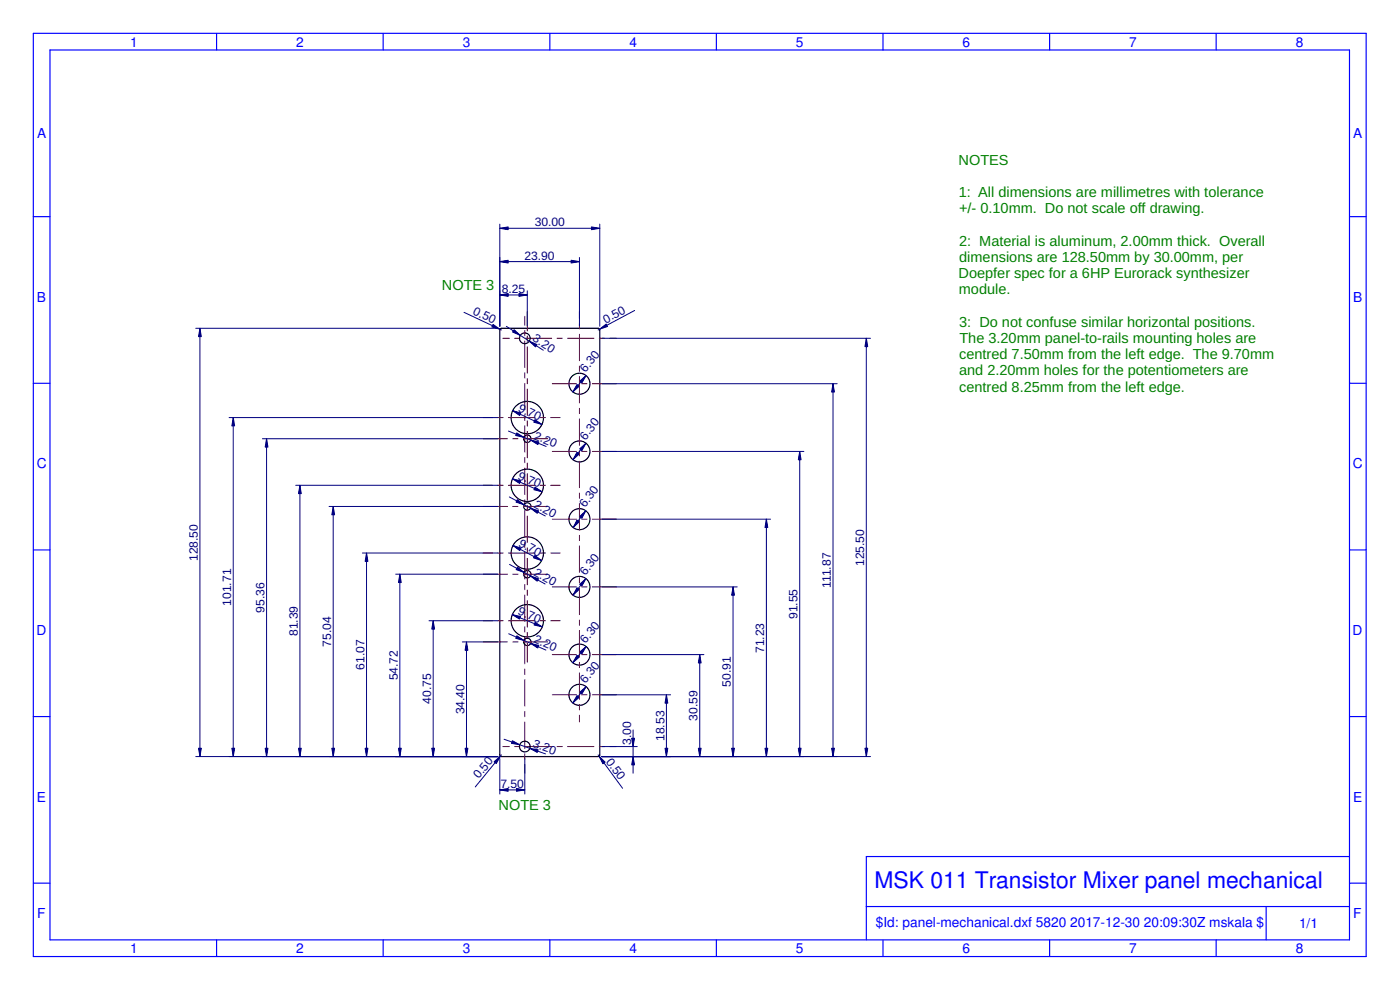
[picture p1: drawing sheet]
<svg xmlns="http://www.w3.org/2000/svg" width="420mm" height="297mm" viewBox="0 0 420 297" stroke-linecap="round" stroke-linejoin="round" font-family="sans-serif">
<g fill="none" stroke="#00f" stroke-width=".35">
<path d="M10 10h400v277h-400zM15 15h390v267h-390zM65 10v5M115 10v5M165 10v5M215 10v5M265 10v5M315 10v5M365 10v5M10 65h5M405 65h5M10 115h5"/>
<path d="M405 115h5M10 165h5M405 165h5M10 215h5M405 215h5M405 257h-145v25M10 265h5M260 272h145M380 272v10M405 265h5M65 282v5M115 282v5"/>
<path d="M165 282v5M215 282v5M265 282v5M315 282v5M365 282v5"/>
</g>
<g fill="none" stroke="#000" stroke-width=".35">
<path d="M150.2 98.6l29.3-.1 .5 .4v127.6l-.4 .5h-29.1l-.5-.4v-127.6z"/>
<circle cx="157.5" cy="101.5" r="1.6"/>
<circle cx="173.9" cy="115.1" r="3.1"/>
<circle cx="158.2" cy="131.6" r="1.1"/>
<circle cx="158.2" cy="125.3" r="4.9"/>
<circle cx="173.9" cy="135.5" r="3.1"/>
<circle cx="158.2" cy="145.6" r="4.9"/>
<circle cx="158.2" cy="152" r="1.1"/>
<circle cx="173.9" cy="155.8" r="3.1"/>
<circle cx="158.2" cy="165.9" r="4.9"/>
<circle cx="158.2" cy="172.3" r="1.1"/>
<circle cx="173.9" cy="176.1" r="3.1"/>
<circle cx="158.2" cy="192.6" r="1.1"/>
<circle cx="158.2" cy="186.3" r="4.9"/>
<circle cx="173.9" cy="196.4" r="3.1"/>
<circle cx="173.9" cy="208.5" r="3.1"/>
<circle cx="157.5" cy="224" r="1.6"/>
</g>
<g fill="none" stroke="#800000" stroke-width=".3">
<path d="M157.5 94.9v2.7M157.5 99.2v1.5M158.2 93.5v5.8M173.9 93.5v2M173.9 97.1v1.6M150.9 101.5h2M154.5 101.5h1.5M157.5 102.3v8M157.5 111.9v1.5M157.5 115v8M157.6 101.5h8M158.2 100.9v1.5"/>
<path d="M158.2 104v8M158.2 113.6v1.5M158.2 116.7v8M165.7 115.1h7.3M167.2 101.5h1.5M170.3 101.5h8M173.9 100.3v7.9M173.9 109.8v1.6M173.9 113v7.9M174.6 115.1h1.6M177.8 115.1h7.2M179.9 101.5h1.5"/>
<path d="M183 101.5h2M145 125.3h2.8M145 131.6h7.3M149.4 125.3h1.6M152.6 125.3h7.9M153.9 131.6h1.6M157.1 131.6h7.2M157.5 124.6v1.5M157.5 127.7v8M157.5 137.3v1.5M158.2 126.3v1.5M158.2 129.4v8"/>
<path d="M158.2 139v1.5M162.1 125.3h1.6M165.3 125.3h2.8M165.7 135.5h7.3M173.9 122.5v1.6M173.9 125.7v7.9M173.9 135.2v1.6M173.9 138.4v7.9M174.6 135.5h1.6M177.8 135.5h7.2M145 145.6h2.8M145 152h7.3"/>
<path d="M149.4 145.6h1.6M152.6 145.6h7.9M153.9 152h1.6M157.1 152h7.2M157.5 140.4v8M157.5 150v1.5M157.5 153.1v8M158.2 142.1v8M158.2 151.7v1.5M158.2 154.8v8M162.1 145.6h1.6M165.3 145.6h2.8"/>
<path d="M165.7 155.8h7.3M173.9 147.9v1.6M173.9 151.1v7.9M174.6 155.8h1.6M177.8 155.8h7.2M145 165.9h2.8M145 172.3h7.3M149.4 165.9h1.6M152.6 165.9h7.9M153.9 172.3h1.6M157.1 172.3h7.2M157.5 162.7v1.5"/>
<path d="M157.5 165.8v8M157.5 175.4v1.5M157.5 178.5v8M158.2 164.4v1.5M158.2 167.5v8M158.2 177.1v1.5M162.1 165.9h1.6M165.3 165.9h2.8M165.7 176.1h7.3M173.9 160.6v1.6M173.9 163.8v7.9M173.9 173.3v1.6"/>
<path d="M173.9 176.5v7.9M174.6 176.1h1.6M177.8 176.1h7.2M145 186.3h2.8M145 192.6h7.3M149.4 186.3h1.6M152.6 186.3h7.9M153.9 192.6h1.6M157.1 192.6h7.2M157.5 188.1v1.5M157.5 191.2v8M158.2 180.2v8"/>
<path d="M158.2 189.8v1.5M158.2 192.9v5.8M162.1 186.3h1.6M165.3 186.3h2.8M165.7 196.4h7.3M173.9 186v1.6M173.9 189.2v7.9M173.9 198.7v1.6M174.6 196.4h1.6M177.8 196.4h7.2M157.5 200.8v1.5M157.5 203.9v8"/>
<path d="M157.5 213.5v1.5M157.5 216.6v8M165.7 208.5h7.3M173.9 201.9v7.9M173.9 211.4v1.6M173.9 214.6v2M174.6 208.5h1.6M177.8 208.5h7.2M150.9 224h2M154.5 224h1.5M157.5 226.2v1.5M157.5 229.3v2.7"/>
<path d="M157.6 224h8M167.2 224h1.5M170.3 224h8M179.9 224h1.5M183 224h2"/>
</g>
<path d="M150 87.3v10.6M150 88.5h8.2M158.2 87.3v10.6" fill="none" stroke="#000080" stroke-width=".3"/>
<path d="M150 88.5l2.5-.4v.8z" fill="#000080"/>
<path d="M150 88.5l2.5-.4v.8z" fill="#000080" stroke="#000080" stroke-width=".3"/>
<path d="M155.7 88.1l2.5 .4-2.5 .4z" fill="#000080"/>
<path d="M155.7 88.1l2.5 .4-2.5 .4z" fill="#000080" stroke="#000080" stroke-width=".3"/>
<path d="M150 77.3v20.6M150 78.5h23.9M173.9 77.3v20.6" fill="none" stroke="#000080" stroke-width=".3"/>
<path d="M150 78.5l2.5-.4v.8z" fill="#000080"/>
<path d="M150 78.5l2.5-.4v.8z" fill="#000080" stroke="#000080" stroke-width=".3"/>
<path d="M171.4 78.1l2.5 .4-2.5 .4z" fill="#000080"/>
<path d="M171.4 78.1l2.5 .4-2.5 .4z" fill="#000080" stroke="#000080" stroke-width=".3"/>
<path d="M150 67.3v30.6M150 68.5h30M180 67.3v30.6" fill="none" stroke="#000080" stroke-width=".3"/>
<path d="M150 68.5l2.5-.4v.8z" fill="#000080"/>
<path d="M150 68.5l2.5-.4v.8z" fill="#000080" stroke="#000080" stroke-width=".3"/>
<path d="M177.5 68.1l2.5 .4-2.5 .4z" fill="#000080"/>
<path d="M177.5 68.1l2.5 .4-2.5 .4z" fill="#000080" stroke="#000080" stroke-width=".3"/>
<path d="M150 227.6v10.7M150 237h7.5M157.5 227.6v10.7" fill="none" stroke="#000080" stroke-width=".3"/>
<path d="M155 236.6l2.5 .4-2.5 .4z" fill="#000080"/>
<path d="M155 236.6l2.5 .4-2.5 .4z" fill="#000080" stroke="#000080" stroke-width=".3"/>
<path d="M150 237l2.5-.4v.8z" fill="#000080"/>
<path d="M150 237l2.5-.4v.8z" fill="#000080" stroke="#000080" stroke-width=".3"/>
<path d="M128.7 186.3h20.7M130 186.3v40.7M128.7 227h20.7" fill="none" stroke="#000080" stroke-width=".3"/>
<path d="M129.6 224.5h.8l-.4 2.5z" fill="#000080"/>
<path d="M129.6 224.5h.8l-.4 2.5z" fill="#000080" stroke="#000080" stroke-width=".3"/>
<path d="M130 186.3l.4 2.5h-.8z" fill="#000080"/>
<path d="M130 186.3l.4 2.5h-.8z" fill="#000080" stroke="#000080" stroke-width=".3"/>
<path d="M138.7 192.6h10.7M140 192.6v34.4M138.7 227h10.7" fill="none" stroke="#000080" stroke-width=".3"/>
<path d="M139.6 224.5h.8l-.4 2.5z" fill="#000080"/>
<path d="M139.6 224.5h.8l-.4 2.5z" fill="#000080" stroke="#000080" stroke-width=".3"/>
<path d="M140 192.6l.4 2.5h-.8z" fill="#000080"/>
<path d="M140 192.6l.4 2.5h-.8z" fill="#000080" stroke="#000080" stroke-width=".3"/>
<path d="M118.7 172.3h30.7M120 172.3v54.7M118.7 227h30.7" fill="none" stroke="#000080" stroke-width=".3"/>
<path d="M119.6 224.5h.8l-.4 2.5z" fill="#000080"/>
<path d="M119.6 224.5h.8l-.4 2.5z" fill="#000080" stroke="#000080" stroke-width=".3"/>
<path d="M120 172.3l.4 2.5h-.8z" fill="#000080"/>
<path d="M120 172.3l.4 2.5h-.8z" fill="#000080" stroke="#000080" stroke-width=".3"/>
<path d="M108.7 165.9h40.7M110 165.9v61.1M108.7 227h40.7" fill="none" stroke="#000080" stroke-width=".3"/>
<path d="M109.6 224.5h.8l-.4 2.5z" fill="#000080"/>
<path d="M109.6 224.5h.8l-.4 2.5z" fill="#000080" stroke="#000080" stroke-width=".3"/>
<path d="M110 165.9l.4 2.5h-.8z" fill="#000080"/>
<path d="M110 165.9l.4 2.5h-.8z" fill="#000080" stroke="#000080" stroke-width=".3"/>
<path d="M98.7 152h50.7M100 152v75M98.7 227h50.7" fill="none" stroke="#000080" stroke-width=".3"/>
<path d="M99.6 224.5h.8l-.4 2.5z" fill="#000080"/>
<path d="M99.6 224.5h.8l-.4 2.5z" fill="#000080" stroke="#000080" stroke-width=".3"/>
<path d="M100 152l.4 2.5h-.8z" fill="#000080"/>
<path d="M100 152l.4 2.5h-.8z" fill="#000080" stroke="#000080" stroke-width=".3"/>
<path d="M88.7 145.6h60.7M90 145.6v81.4M88.7 227h60.7" fill="none" stroke="#000080" stroke-width=".3"/>
<path d="M89.6 224.5h.8l-.4 2.5z" fill="#000080"/>
<path d="M89.6 224.5h.8l-.4 2.5z" fill="#000080" stroke="#000080" stroke-width=".3"/>
<path d="M90 145.6l.4 2.5h-.8z" fill="#000080"/>
<path d="M90 145.6l.4 2.5h-.8z" fill="#000080" stroke="#000080" stroke-width=".3"/>
<path d="M78.7 131.6h70.7M80 131.6v95.4M78.7 227h70.7" fill="none" stroke="#000080" stroke-width=".3"/>
<path d="M79.6 224.5h.8l-.4 2.5z" fill="#000080"/>
<path d="M79.6 224.5h.8l-.4 2.5z" fill="#000080" stroke="#000080" stroke-width=".3"/>
<path d="M80 131.6l.4 2.5h-.8z" fill="#000080"/>
<path d="M80 131.6l.4 2.5h-.8z" fill="#000080" stroke="#000080" stroke-width=".3"/>
<path d="M68.7 125.3h80.7M70 125.3v101.7M68.7 227h80.7" fill="none" stroke="#000080" stroke-width=".3"/>
<path d="M69.6 224.5h.8l-.4 2.5z" fill="#000080"/>
<path d="M69.6 224.5h.8l-.4 2.5z" fill="#000080" stroke="#000080" stroke-width=".3"/>
<path d="M70 125.3l.4 2.5h-.8z" fill="#000080"/>
<path d="M70 125.3l.4 2.5h-.8z" fill="#000080" stroke="#000080" stroke-width=".3"/>
<path d="M58.7 98.5h90.7M60 98.5v128.5M58.7 227h90.7" fill="none" stroke="#000080" stroke-width=".3"/>
<path d="M59.6 224.5h.8l-.4 2.5z" fill="#000080"/>
<path d="M59.6 224.5h.8l-.4 2.5z" fill="#000080" stroke="#000080" stroke-width=".3"/>
<path d="M60 98.5l.4 2.5h-.8z" fill="#000080"/>
<path d="M60 98.5l.4 2.5h-.8z" fill="#000080" stroke="#000080" stroke-width=".3"/>
<path d="M190 219v13M180.6 224h10.6M180.6 227h10.6" fill="none" stroke="#000080" stroke-width=".3"/>
<path d="M189.6 221.5h.8l-.4 2.5z" fill="#000080"/>
<path d="M189.6 221.5h.8l-.4 2.5z" fill="#000080" stroke="#000080" stroke-width=".3"/>
<path d="M190 227l.4 2.5h-.8z" fill="#000080"/>
<path d="M190 227l.4 2.5h-.8z" fill="#000080" stroke="#000080" stroke-width=".3"/>
<path d="M180.6 208.5h20.6M200 208.5v18.5M180.6 227h20.6" fill="none" stroke="#000080" stroke-width=".3"/>
<path d="M200 208.5l.4 2.5h-.8z" fill="#000080"/>
<path d="M200 208.5l.4 2.5h-.8z" fill="#000080" stroke="#000080" stroke-width=".3"/>
<path d="M199.6 224.5h.8l-.4 2.5z" fill="#000080"/>
<path d="M199.6 224.5h.8l-.4 2.5z" fill="#000080" stroke="#000080" stroke-width=".3"/>
<path d="M180.6 196.4h30.6M210 196.4v30.6M180.6 227h30.6" fill="none" stroke="#000080" stroke-width=".3"/>
<path d="M210 196.4l.4 2.5h-.8z" fill="#000080"/>
<path d="M210 196.4l.4 2.5h-.8z" fill="#000080" stroke="#000080" stroke-width=".3"/>
<path d="M209.6 224.5h.8l-.4 2.5z" fill="#000080"/>
<path d="M209.6 224.5h.8l-.4 2.5z" fill="#000080" stroke="#000080" stroke-width=".3"/>
<path d="M180.6 176.1h40.6M220 176.1v50.9M180.6 227h40.6" fill="none" stroke="#000080" stroke-width=".3"/>
<path d="M220 176.1l.4 2.5h-.8z" fill="#000080"/>
<path d="M220 176.1l.4 2.5h-.8z" fill="#000080" stroke="#000080" stroke-width=".3"/>
<path d="M219.6 224.5h.8l-.4 2.5z" fill="#000080"/>
<path d="M219.6 224.5h.8l-.4 2.5z" fill="#000080" stroke="#000080" stroke-width=".3"/>
<path d="M180.6 155.8h50.6M230 155.8v71.2M180.6 227h50.6" fill="none" stroke="#000080" stroke-width=".3"/>
<path d="M230 155.8l.4 2.5h-.8z" fill="#000080"/>
<path d="M230 155.8l.4 2.5h-.8z" fill="#000080" stroke="#000080" stroke-width=".3"/>
<path d="M229.6 224.5h.8l-.4 2.5z" fill="#000080"/>
<path d="M229.6 224.5h.8l-.4 2.5z" fill="#000080" stroke="#000080" stroke-width=".3"/>
<path d="M180.6 135.5h60.6M240 135.5v91.5M180.6 227h60.6" fill="none" stroke="#000080" stroke-width=".3"/>
<path d="M240 135.4l.4 2.5h-.8z" fill="#000080"/>
<path d="M240 135.5l.4 2.5h-.8z" fill="#000080" stroke="#000080" stroke-width=".3"/>
<path d="M239.6 224.5h.8l-.4 2.5z" fill="#000080"/>
<path d="M239.6 224.5h.8l-.4 2.5z" fill="#000080" stroke="#000080" stroke-width=".3"/>
<path d="M180.6 115.1h70.6M250 115.1v111.9M180.6 227h70.6" fill="none" stroke="#000080" stroke-width=".3"/>
<path d="M250 115.1l.4 2.5h-.8z" fill="#000080"/>
<path d="M250 115.1l.4 2.5h-.8z" fill="#000080" stroke="#000080" stroke-width=".3"/>
<path d="M249.6 224.5h.8l-.4 2.5z" fill="#000080"/>
<path d="M249.6 224.5h.8l-.4 2.5z" fill="#000080" stroke="#000080" stroke-width=".3"/>
<path d="M180.6 101.5h80.6M260 101.5v125.5M180.6 227h80.6" fill="none" stroke="#000080" stroke-width=".3"/>
<path d="M260 101.5l.4 2.5h-.8z" fill="#000080"/>
<path d="M260 101.5l.4 2.5h-.8z" fill="#000080" stroke="#000080" stroke-width=".3"/>
<path d="M259.6 224.5h.8l-.4 2.5z" fill="#000080"/>
<path d="M259.6 224.5h.8l-.4 2.5z" fill="#000080" stroke="#000080" stroke-width=".3"/>
<path d="M139.3 93.7l11.2 5.3" fill="none" stroke="#000080" stroke-width=".3"/>
<path d="M148 97.3l2 1.5-2.4-.7z" fill="#000080"/>
<path d="M148 97.3l2 1.5-2.4-.7z" fill="#000080" stroke="#000080" stroke-width=".3"/>
<path d="M190.5 93.2l-11 5.8" fill="none" stroke="#000080" stroke-width=".3"/>
<path d="M179.9 98.8l2.1-1.6 .3 .8z" fill="#000080"/>
<path d="M179.9 98.8l2.1-1.6 .3 .8z" fill="#000080" stroke="#000080" stroke-width=".3"/>
<path d="M150.5 226.5l-7.9 9.6" fill="none" stroke="#000080" stroke-width=".3"/>
<path d="M148.3 228.6l1.9-1.7-1.3 2.2z" fill="#000080"/>
<path d="M148.3 228.6l1.9-1.7-1.3 2.2z" fill="#000080" stroke="#000080" stroke-width=".3"/>
<path d="M179.5 226.5l7.3 10" fill="none" stroke="#000080" stroke-width=".3"/>
<path d="M179.8 226.9l1.8 1.8-.7 .5z" fill="#000080"/>
<path d="M179.8 226.9l1.8 1.8-.7 .5z" fill="#000080" stroke="#000080" stroke-width=".3"/>
<path d="M152 97.9l11 7.2" fill="none" stroke="#000080" stroke-width=".3"/>
<path d="M154.3 98.9l1.9 1.7-2.4-1z" fill="#000080"/>
<path d="M154.3 98.9l1.9 1.7-2.4-1z" fill="#000080" stroke="#000080" stroke-width=".3"/>
<path d="M158.8 102.4l2.4 1-.5 .7z" fill="#000080"/>
<path d="M158.8 102.4l2.4 1-.5 .7z" fill="#000080" stroke="#000080" stroke-width=".3"/>
<path d="M153.9 123.2l8.7 4.2" fill="none" stroke="#000080" stroke-width=".3"/>
<path d="M153.9 123.2l2.4 .7-.4 .8z" fill="#000080"/>
<path d="M153.9 123.2l2.4 .7-.4 .8z" fill="#000080" stroke="#000080" stroke-width=".3"/>
<path d="M160.6 125.9l2 1.5-2.4-.7z" fill="#000080"/>
<path d="M160.6 125.9l2 1.5-2.4-.7z" fill="#000080" stroke="#000080" stroke-width=".3"/>
<path d="M175.9 112.7l-4 4.9" fill="none" stroke="#000080" stroke-width=".3"/>
<path d="M173.2 115.4l.6 .5-1.9 1.7z" fill="#000080"/>
<path d="M173.2 115.4l.6 .5-1.9 1.7z" fill="#000080" stroke="#000080" stroke-width=".3"/>
<path d="M174 114.4l1.9-1.7-1.3 2.2z" fill="#000080"/>
<path d="M174 114.4l1.9-1.7-1.3 2.2z" fill="#000080" stroke="#000080" stroke-width=".3"/>
<path d="M175.9 133l-4 4.9" fill="none" stroke="#000080" stroke-width=".3"/>
<path d="M173.2 135.7l.6 .5-1.9 1.7z" fill="#000080"/>
<path d="M173.2 135.7l.6 .5-1.9 1.7z" fill="#000080" stroke="#000080" stroke-width=".3"/>
<path d="M174 134.7l1.9-1.7-1.3 2.2z" fill="#000080"/>
<path d="M174 134.7l1.9-1.7-1.3 2.2z" fill="#000080" stroke="#000080" stroke-width=".3"/>
<path d="M152.6 129.3l11.3 4.6" fill="none" stroke="#000080" stroke-width=".3"/>
<path d="M155.1 129.9l2.1 1.3-2.4-.5z" fill="#000080"/>
<path d="M155.1 129.9l2.1 1.3-2.4-.5z" fill="#000080" stroke="#000080" stroke-width=".3"/>
<path d="M159.3 132.1l2.4 .5-.3 .8z" fill="#000080"/>
<path d="M159.3 132.1l2.4 .5-.3 .8z" fill="#000080" stroke="#000080" stroke-width=".3"/>
<path d="M153.8 143.7l8.9 3.9" fill="none" stroke="#000080" stroke-width=".3"/>
<path d="M153.8 143.7l2.5 .6-.4 .7z" fill="#000080"/>
<path d="M153.8 143.7l2.5 .6-.4 .7z" fill="#000080" stroke="#000080" stroke-width=".3"/>
<path d="M160.6 146.2l2.1 1.4-2.5-.7z" fill="#000080"/>
<path d="M160.6 146.2l2.1 1.4-2.5-.7z" fill="#000080" stroke="#000080" stroke-width=".3"/>
<path d="M152.9 149.1l10.7 5.7" fill="none" stroke="#000080" stroke-width=".3"/>
<path d="M155.3 149.9l2 1.5-2.4-.8z" fill="#000080"/>
<path d="M155.3 149.9l2 1.5-2.4-.8z" fill="#000080" stroke="#000080" stroke-width=".3"/>
<path d="M159.2 152.5l2.4 .8-.4 .7z" fill="#000080"/>
<path d="M159.2 152.5l2.4 .8-.4 .7z" fill="#000080" stroke="#000080" stroke-width=".3"/>
<path d="M175.8 153.3l-3.8 5" fill="none" stroke="#000080" stroke-width=".3"/>
<path d="M173.2 156l.6 .5-1.8 1.8z" fill="#000080"/>
<path d="M173.2 156l.6 .5-1.8 1.8z" fill="#000080" stroke="#000080" stroke-width=".3"/>
<path d="M174 155l1.8-1.7-1.2 2.2z" fill="#000080"/>
<path d="M174 155l1.8-1.7-1.2 2.2z" fill="#000080" stroke="#000080" stroke-width=".3"/>
<path d="M154 163.7l8.5 4.5" fill="none" stroke="#000080" stroke-width=".3"/>
<path d="M154 163.7l2.4 .8-.4 .7z" fill="#000080"/>
<path d="M154 163.7l2.4 .8-.4 .7z" fill="#000080" stroke="#000080" stroke-width=".3"/>
<path d="M160.5 166.7l2 1.5-2.4-.8z" fill="#000080"/>
<path d="M160.5 166.7l2 1.5-2.4-.8z" fill="#000080" stroke="#000080" stroke-width=".3"/>
<path d="M152.9 169.3l10.7 5.9" fill="none" stroke="#000080" stroke-width=".3"/>
<path d="M155.3 170.2l2 1.5-2.4-.8z" fill="#000080"/>
<path d="M155.3 170.2l2 1.5-2.4-.8z" fill="#000080" stroke="#000080" stroke-width=".3"/>
<path d="M159.2 172.8l2.4 .9-.4 .7z" fill="#000080"/>
<path d="M159.2 172.8l2.4 .9-.4 .7z" fill="#000080" stroke="#000080" stroke-width=".3"/>
<path d="M175.8 173.6l-3.8 5" fill="none" stroke="#000080" stroke-width=".3"/>
<path d="M173.2 176.3l.6 .6-1.8 1.7z" fill="#000080"/>
<path d="M173.2 176.3l.6 .6-1.8 1.7z" fill="#000080" stroke="#000080" stroke-width=".3"/>
<path d="M174 175.3l1.8-1.7-1.2 2.2z" fill="#000080"/>
<path d="M174 175.3l1.8-1.7-1.2 2.2z" fill="#000080" stroke="#000080" stroke-width=".3"/>
<path d="M153.8 184.4l8.9 3.7" fill="none" stroke="#000080" stroke-width=".3"/>
<path d="M153.8 184.4l2.4 .6-.3 .7z" fill="#000080"/>
<path d="M153.8 184.4l2.4 .6-.3 .7z" fill="#000080" stroke="#000080" stroke-width=".3"/>
<path d="M160.6 186.8l2.1 1.3-2.4-.6z" fill="#000080"/>
<path d="M160.6 186.8l2.1 1.3-2.4-.6z" fill="#000080" stroke="#000080" stroke-width=".3"/>
<path d="M152.7 190.1l11.1 5" fill="none" stroke="#000080" stroke-width=".3"/>
<path d="M155.1 190.8l2.1 1.4-2.4-.7z" fill="#000080"/>
<path d="M155.1 190.8l2.1 1.4-2.4-.7z" fill="#000080" stroke="#000080" stroke-width=".3"/>
<path d="M159.3 193l2.4 .7-.3 .7z" fill="#000080"/>
<path d="M159.3 193l2.4 .7-.3 .7z" fill="#000080" stroke="#000080" stroke-width=".3"/>
<path d="M175.9 194l-4 4.8" fill="none" stroke="#000080" stroke-width=".3"/>
<path d="M173.2 196.6l.6 .6-1.9 1.6z" fill="#000080"/>
<path d="M173.2 196.6l.6 .6-1.9 1.6z" fill="#000080" stroke="#000080" stroke-width=".3"/>
<path d="M174 195.6l1.9-1.6-1.3 2.2z" fill="#000080"/>
<path d="M174 195.6l1.9-1.6-1.3 2.2z" fill="#000080" stroke="#000080" stroke-width=".3"/>
<path d="M175.9 206l-4 4.9" fill="none" stroke="#000080" stroke-width=".3"/>
<path d="M173.2 208.7l.6 .5-1.9 1.7z" fill="#000080"/>
<path d="M173.2 208.7l.6 .5-1.9 1.7z" fill="#000080" stroke="#000080" stroke-width=".3"/>
<path d="M174 207.7l1.9-1.7-1.3 2.2z" fill="#000080"/>
<path d="M174 207.7l1.9-1.7-1.3 2.2z" fill="#000080" stroke="#000080" stroke-width=".3"/>
<path d="M151.3 221.8l12.4 4.4" fill="none" stroke="#000080" stroke-width=".3"/>
<path d="M153.8 222.2l2.2 1.3-2.5-.5z" fill="#000080"/>
<path d="M153.8 222.2l2.2 1.3-2.5-.5z" fill="#000080" stroke="#000080" stroke-width=".3"/>
<path d="M159 224.5l2.5 .5-.3 .8z" fill="#000080"/>
<path d="M159 224.5l2.5 .5-.3 .8z" fill="#000080" stroke="#000080" stroke-width=".3"/>
<text font-size="6.9" fill="#00f" x="262.5" y="266.3">MSK 011 Transistor Mixer panel mechanical</text>
<g font-size="4.4" fill="#008000">
<text x="287.7" y="49.4">NOTES</text>
<text x="287.7" y="59.1">1: All dimensions are millimetres with tolerance</text>
<text x="287.8" y="64">+/- 0.10mm. Do not scale off drawing.</text>
<text x="287.8" y="73.7">2: Material is aluminum, 2.00mm thick. Overall</text>
<text x="287.7" y="83.5">Doepfer spec for a 6HP Eurorack synthesizer</text>
<text x="287.9" y="78.6">dimensions are 128.50mm by 30.00mm, per</text>
<text x="132.6" y="87">NOTE 3</text>
<text x="287.8" y="88.3">module.</text>
<text x="287.9" y="98">3: Do not confuse similar horizontal positions.</text>
<text x="287.9" y="107.8">centred 7.50mm from the left edge. The 9.70mm</text>
<text x="288" y="102.9">The 3.20mm panel-to-rails mounting holes are</text>
<text x="287.9" y="112.6">and 2.20mm holes for the potentiometers are</text>
<text x="287.9" y="117.5">centred 8.25mm from the left edge.</text>
<text x="149.6" y="243">NOTE 3</text>
</g>
<g font-size="4.1" fill="#00f">
<text x="39.1" y="14">1</text>
<text x="88.9" y="14">2</text>
<text x="138.9" y="14">3</text>
<text x="188.9" y="14">4</text>
<text x="238.9" y="14">5</text>
<text x="288.9" y="14">6</text>
<text x="338.8" y="14">7</text>
<text x="388.9" y="14">8</text>
<text x="11.1" y="41.5">A</text>
<text x="406.1" y="41.5">A</text>
<text x="11.1" y="90.5">B</text>
<text x="406.1" y="90.5">B</text>
<text x="11" y="140.5">C</text>
<text x="406" y="140.5">C</text>
<text x="10.9" y="190.5">D</text>
<text x="405.9" y="190.5">D</text>
<text x="11.1" y="240.5">E</text>
<text x="406.1" y="240.5">E</text>
<text x="11.1" y="275.5">F</text>
<text x="406.1" y="275.5">F</text>
<text x="262.9" y="278.1">$Id: panel-mechanical.dxf 5820</text>
<text x="321.2" y="278.1">2017-12-30</text>
<text x="343.3" y="278.1">20:09:30Z mskala $</text>
<text x="389.9" y="278.5">1/1</text>
<text x="39.1" y="286">1</text>
<text x="88.9" y="286">2</text>
<text x="138.9" y="286">3</text>
<text x="188.9" y="286">4</text>
<text x="238.9" y="286">5</text>
<text x="288.9" y="286">6</text>
<text x="338.8" y="286">7</text>
<text x="388.9" y="286">8</text>
</g>
<g font-size="3.6" fill="#000080">
<text x="160.5" y="67.9">30.00</text>
<text x="157.4" y="77.9">23.90</text>
<text x="150.6" y="87.9">8.25</text>
<text x="141.7" y="94.2" transform="rotate(25 141.7 94.2)">0.50</text>
<text x="181.8" y="97.1" transform="rotate(-28 181.8 97.1)">0.50</text>
<text x="159.6" y="102.1" transform="rotate(33 159.6 102.1)">3.20</text>
<text x="175.7" y="111.9" transform="rotate(-51 175.7 111.9)">6.30</text>
<text x="155.3" y="123.2" transform="rotate(25 155.3 123.2)">9.70</text>
<text x="160" y="131.7" transform="rotate(22 160 131.7)">2.20</text>
<text x="175.7" y="132.2" transform="rotate(-52 175.7 132.2)">6.30</text>
<text x="155.3" y="143.6" transform="rotate(24 155.3 143.6)">9.70</text>
<text x="160" y="152.2" transform="rotate(28 160 152.2)">2.20</text>
<text x="175.6" y="152.5" transform="rotate(-53 175.6 152.5)">6.30</text>
<text x="155.4" y="163.7" transform="rotate(28 155.4 163.7)">9.70</text>
<text x="59.4" y="168.4" transform="rotate(-90 59.4 168.4)">128.50</text>
<text x="160" y="172.5" transform="rotate(29 160 172.5)">2.20</text>
<text x="175.7" y="172.8" transform="rotate(-52 175.7 172.8)">6.30</text>
<text x="259.4" y="169.9" transform="rotate(-90 259.4 169.9)">125.50</text>
<text x="249.4" y="176.4" transform="rotate(-90 249.4 176.4)">111.87</text>
<text x="69.4" y="181.7" transform="rotate(-90 69.4 181.7)">101.71</text>
<text x="79.4" y="183.9" transform="rotate(-90 79.4 183.9)">95.36</text>
<text x="155.2" y="184.3" transform="rotate(22 155.2 184.3)">9.70</text>
<text x="239.4" y="185.8" transform="rotate(-90 239.4 185.8)">91.55</text>
<text x="89.4" y="190.8" transform="rotate(-90 89.4 190.8)">81.39</text>
<text x="99.4" y="194.1" transform="rotate(-90 99.4 194.1)">75.04</text>
<text x="160" y="192.7" transform="rotate(24 160 192.7)">2.20</text>
<text x="175.8" y="193.2" transform="rotate(-51 175.8 193.2)">6.30</text>
<text x="229.4" y="195.9" transform="rotate(-90 229.4 195.9)">71.23</text>
<text x="109.4" y="201" transform="rotate(-90 109.4 201)">61.07</text>
<text x="119.4" y="204.2" transform="rotate(-90 119.4 204.2)">54.72</text>
<text x="175.7" y="205.2" transform="rotate(-51 175.7 205.2)">6.30</text>
<text x="219.4" y="206.1" transform="rotate(-90 219.4 206.1)">50.91</text>
<text x="129.4" y="211.1" transform="rotate(-90 129.4 211.1)">40.75</text>
<text x="139.4" y="214.3" transform="rotate(-90 139.4 214.3)">34.40</text>
<text x="209.4" y="216.2" transform="rotate(-90 209.4 216.2)">30.59</text>
<text x="159.7" y="224.1" transform="rotate(19 159.7 224.1)">3.20</text>
<text x="189.4" y="223.4" transform="rotate(-90 189.4 223.4)">3.00</text>
<text x="199.4" y="222.3" transform="rotate(-90 199.4 222.3)">18.53</text>
<text x="143.7" y="233.8" transform="rotate(-51 143.7 233.8)">0.50</text>
<text x="181.7" y="228.5" transform="rotate(54 181.7 228.5)">0.50</text>
<text x="150.2" y="236.4">7.50</text>
</g>
</svg>
